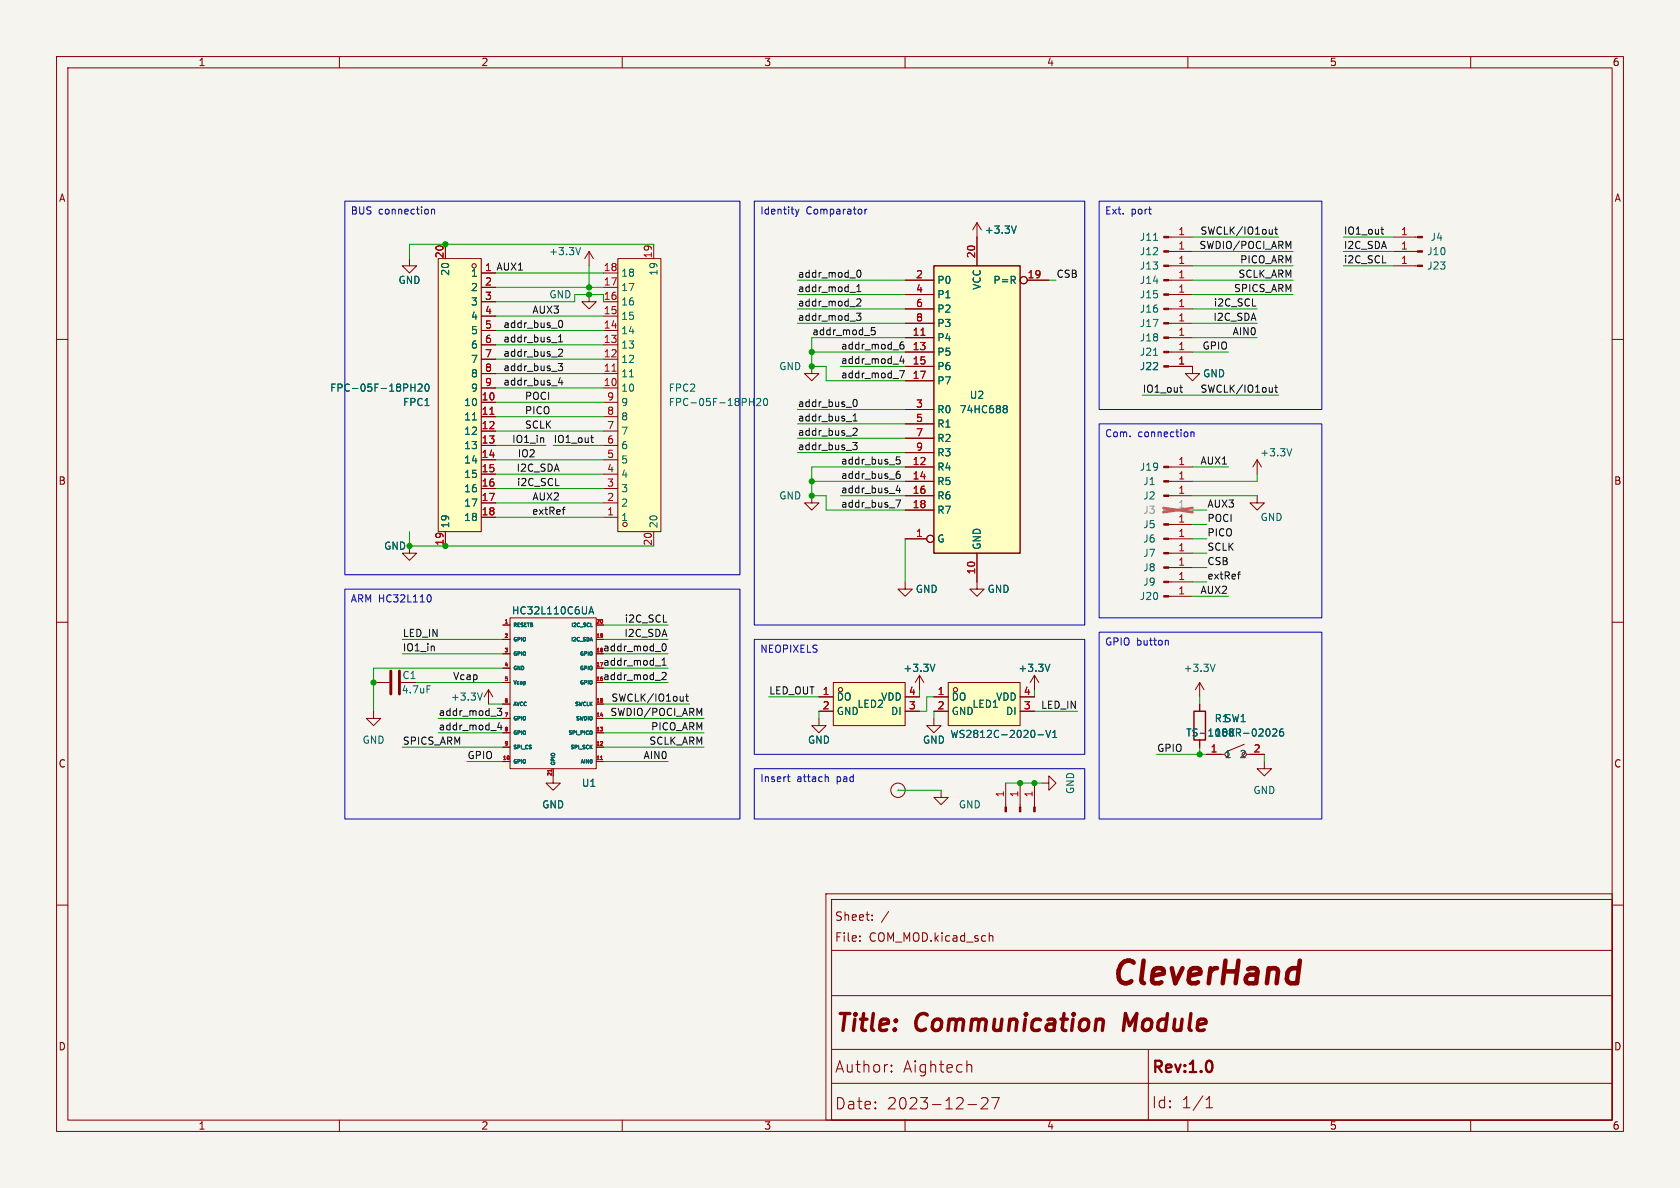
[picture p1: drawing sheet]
<svg xmlns="http://www.w3.org/2000/svg" width="297mm" height="210mm" viewBox="0 0 297 210" stroke-linecap="round" stroke-linejoin="round" font-family="sans-serif">
<path d="M0 0h297v210h-297z" fill="#f5f4ef" stroke="#f5f4ef" stroke-width=".18"/>
<g fill="none" stroke="#840000" stroke-width=".18">
<path d="M10 10h277v190h-277zM12 12h273v186h-273zM60 10v2M110 10v2M160 10v2M210 10v2M260 10v2M10 60h2M285 60h2M10 110h2M285 110h2M177.8 138.4v4.2"/>
<path d="M10 160h2M146 158h139v40h-139zM147 159h138v39h-138zM285 160h2M147 176h138M147 168h138M152 166.3v.1M152 165.5v.1M154.2 162.6v.1M154.2 161.8v.1M157.1 161.1l-1.3 1.9M175 165.5h.5v.9"/>
<path d="M60 198v2M110 198v2M147 191.5h138M147 185.5h138M157.6 189.3l.1 .1-.1 .1M157.6 189.3l-.1 .1 .1 .1M157.6 188.3v.2M157.6 189.3v.2M157.6 188.3l.1 .1-.1 .1M157.6 188.3l-.1 .1 .1 .1M160 198v2M171 188.3l.2-.1 .5 .1 .1 1.2"/>
<path d="M171.1 195.3h1.6M173.5 194.2l.3-.2 .7 .1a.54 .54 0 0 1 .1 .8l-1.2 1.1h1.3M175.3 194h1.4l-.9 2M203 185.5v12.5M210 198v2M213.2 195.8h1.2M213.2 194.4l.6-.6v2M260 198v2"/>
</g>
<path d="M214.2 187.9l.1 .4-.1 .8" fill="none" stroke="#840000" stroke-width=".4"/>
<path d="M199 179.2l-.4 3" fill="none" stroke="#840000" stroke-width=".6"/>
<path d="M229.3 171.1l.3 .2M229.8 169.8l-.5 4" fill="none" stroke="#840000" stroke-width=".8"/>
<path d="M177.7 142.6h.2v.9h-.2z" fill="#840000" stroke="#840000" stroke-width=".18"/>
<path d="M147.3 120.7h12.7v7.6h-12.7z" fill="#ffffc2"/>
<g fill="none" stroke="#840000" stroke-width=".18">
<path d="M72.4 45.7v1.3h1.3l-1.3 1.3-1.3-1.3h1.3M104.1 52.1v1.2h1.3l-1.3 1.3-1.2-1.3h1.2M104.1 44.5l-.7 1.2M104.1 44.5v2.5M104.1 44.5l.8 1.2M246.4 41.9h4.2M246.4 44.5h4.2M246.4 47h4.2M72.4 96.5v1.3h1.3l-1.3 1.3-1.3-1.3h1.3M88.9 110.5h1.3M88.9 118.1h1.3M88.9 115.6h1.3"/>
<path d="M88.9 113h1.3M90.2 109.2h15.2v26.7h-15.2zM105.4 110.5h1.3M105.4 118.1h1.3M105.4 115.6h1.3M105.4 113h1.3M162.6 119.4l-.8 1.3M162.6 119.4v2.5M162.6 119.4l.7 1.3M182.9 119.4v2.5M182.9 119.4l-.8 1.3M182.9 119.4l.7 1.3"/>
<path d="M66 125.7v1.3h1.3l-1.3 1.3-1.2-1.3h1.2M66 120.7h2.8M70.9 120.7h2.8M86.4 121.9l-.8 1.3M86.4 121.9v2.6M86.4 121.9l.7 1.3M88.9 134.6h1.3M88.9 132.1h1.3M88.9 129.5h1.3M88.9 127h1.3M88.9 124.5h1.3M88.9 120.7h1.3"/>
<path d="M97.8 135.9v2.5h1.3l-1.3 1.3-1.3-1.3h1.3M105.4 134.6h1.3M105.4 132.1h1.3M105.4 129.5h1.3M105.4 127h1.3M105.4 124.5h1.3M105.4 120.7h1.3M144.8 127v1.3h1.2l-1.2 1.2-1.3-1.2h1.3M144.8 123.2h2.5M144.8 125.7h2.5M147.3 120.7h12.7v7.6h-12.7zM158.7 139.7h.1"/>
<path d="M160 123.2h2.6M160 125.7h2.6M165.1 127v1.3h1.3l-1.3 1.2-1.3-1.2h1.3M166.4 139.7v1.3h1.2l-1.2 1.2-1.3-1.2h1.3M180.3 138.4v4.2M182.9 138.4v4.2M212.1 124.5v1.2M212.1 130.8v1.3M213.4 133.4h3M220 131.6l-3.1 1.2M220.5 133.4h3M223.5 134.6v1.3h1.3l-1.3 1.3-1.3-1.3h1.3"/>
<circle cx="148.6" cy="121.9" r=".38"/>
<circle cx="158.7" cy="139.7" r="1.27"/>
</g>
<path d="M102.6 43.8l-.4 1.2M104.1 108.5l.4-1.2 .5 1.2M104.2 108.2h.6M104.4 110.8h.3M165.3 117.4l-.4 1.3M185.6 117.4l-.4 1.3M75.5 121.2h.6M85.3 122.5l-.5 1.3M104.7 129.3v.4M224 128.9l.1-.1a.68 .68 0 0 1 .4 .7 .68 .68 0 0 1-.4 .6 .84 .84 0 0 1-.1-1.2zM225 129l.5-.2 .2 .4-.8 .9h.8M226.8 128.8l-.3 .1a.86 .86 0 0 0 0 1.2l.4-.1v-.4l-.2-.3-.4 .1-.1 .2" fill="none" stroke="#006464" stroke-width=".18"/>
<path d="M211.1 125.7h2v5.1h-2z" fill="none" stroke="#840000" stroke-width=".25"/>
<path d="M89.4 110.2h.3M97.5 136v.4M106.1 131.7h.4M106.2 134.3h.3M106.2 126.4h.4M106.5 131.2v.2" fill="none" stroke="#a90000" stroke-width=".18"/>
<g fill="#840000" stroke="#840000" stroke-width=".18">
<path d="M182.8 142.6h.2v.9h-.2z"/>
<path d="M180.2 142.6h.3v.9h-.3z"/>
<path d="M250.6 41.8h.9v.2h-.9z"/>
<path d="M250.6 44.3h.9v.3h-.9z"/>
<path d="M250.6 46.9h.9v.2h-.9z"/>
</g>
<path d="M69.1 118.6v4.1M70.6 118.6v4.1" fill="none" stroke="#840000" stroke-width=".51"/>
<path d="M77.5 45.7h7.6v48.3h-7.6z" fill="#ffffc2"/>
<g fill="none" stroke="#840000" stroke-width=".18">
<path d="M77.5 45.7h7.6v48.3h-7.6zM78.7 43.2v2.5M85.1 48.3h2.5M85.1 50.8h2.5M85.1 53.3h2.5M85.1 55.9h2.5M85.1 58.4h2.5M85.1 71.1h2.5M85.1 73.7h2.5M85.1 76.2h2.5M85.1 78.7h2.5M85.1 61h2.5"/>
<path d="M85.1 63.5h2.5M85.1 66h2.5M85.1 68.6h2.5M78.7 94v2.5M85.1 81.3h2.5M85.1 83.8h2.5M85.1 86.4h2.5M85.1 88.9h2.5M85.1 91.4h2.5M184.1 138.4h1.3v-1.2l1.3 1.2-1.3 1.3v-1.3"/>
<circle cx="83.8" cy="47" r=".38"/>
</g>
<path d="M72.6 68.5h.8M73.4 67.9v1.3M73.9 68l.5-.1 .2 .4-.7 .9h.7M75.3 68l.1-.1a.68 .68 0 0 1 .5 .6 .68 .68 0 0 1-.5 .7 .84 .84 0 0 1-.1-1.2zM83.5 74.2h.7" fill="none" stroke="#006464" stroke-width=".18"/>
<path d="M86.6 73.2h.7" fill="none" stroke="#a90000" stroke-width=".18"/>
<path d="M167.6 120.7h12.7v7.6h-12.7z" fill="#ffffc2"/>
<g fill="none" stroke="#840000" stroke-width=".18">
<path d="M172.7 39.4l-.7 1.2M172.7 39.4v2.5M172.7 39.4l.8 1.2M160 102.9v1.2h1.3l-1.3 1.3-1.3-1.3h1.3M165.1 123.2h2.5M165.1 125.7h2.5M167.6 120.7h12.7v7.6h-12.7zM180.3 123.2h2.6M180.3 125.7h2.6"/>
<circle cx="168.9" cy="121.9" r=".38"/>
</g>
<path d="M179.7 39.9l-.5 1.3M183.5 129.9h1M184.9 129.1l.4 1.3 .4-1.3M186.1 130.4h.7M186.1 129.5l.4-.4v1.3" fill="none" stroke="#006464" stroke-width=".18"/>
<path d="M165.1 47h15.2v50.8h-15.2z" fill="#ffffc2"/>
<path d="M165.1 47h15.2v50.8h-15.2z" fill="none" stroke="#840000" stroke-width=".25"/>
<g fill="none" stroke="#840000" stroke-width=".18">
<path d="M160 59.7h5.1M160 49.5h5.1M160 52.1h5.1M160 54.6h5.1M160 57.2h5.1M172.7 41.9v5.1M181.6 49.5h3.8M143.5 64.8v1.2h1.3l-1.3 1.3-1.3-1.3h1.3M160 62.2h5.1M160 64.8h5.1M160 67.3h5.1M160 72.4h5.1"/>
<path d="M160 74.9h5.1M160 77.5h5.1M160 95.3h3.8M160 82.6h5.1M160 85.1h5.1M160 87.6h5.1M160 90.2h5.1M160 80h5.1M172.7 97.8v6.3h1.3l-1.3 1.3-1.3-1.3h1.3"/>
<circle cx="181" cy="49.5" r=".63"/>
<circle cx="164.5" cy="95.2" r=".63"/>
</g>
<path d="M162.8 59.3h.7" fill="none" stroke="#a90000" stroke-width=".18"/>
<path d="M177.5 72.2h.1M177.5 71.8l.3-.1 .2 .1 .1 .2-.3 .2M177.6 72.2h.2M177.6 72.2l-.1 .1M177.8 72.2l.3 .3-.1 .3-.2 .2-.3-.1" fill="none" stroke="#006464" stroke-width=".18"/>
<path d="M109.2 45.7h7.6v48.3h-7.6z" fill="#ffffc2"/>
<g fill="none" stroke="#840000" stroke-width=".18">
<path d="M78.7 43.2v2.5M85.1 58.4h2.5M85.1 55.9h2.5M85.1 53.3h2.5M85.1 50.8h2.5M85.1 48.3h2.5M106.7 58.4h2.5M106.7 55.9h2.5M106.7 53.3h2.5M106.7 50.8h2.5M106.7 48.3h2.5M109.2 45.7h7.6v48.3h-7.6z"/>
<path d="M115.6 43.2v2.5M160 54.6h5.1M160 57.2h5.1M160 52.1h5.1M160 59.7h5.1M160 49.5h5.1M172.7 41.9v5.1M181.6 49.5h3.8M206.6 44.5h4.2M206.6 54.6h4.2M206.6 57.2h4.2M206.6 52.1h4.2"/>
<path d="M206.6 59.7h4.2M206.6 47h4.2M206.6 41.9h4.2M206.6 49.5h4.2M85.1 68.6h2.5M85.1 66h2.5M85.1 63.5h2.5M85.1 61h2.5M85.1 78.7h2.5M85.1 76.2h2.5M85.1 73.7h2.5M85.1 71.1h2.5"/>
<path d="M106.7 68.6h2.5M106.7 66h2.5M106.7 63.5h2.5M106.7 61h2.5M106.7 78.7h2.5M106.7 76.2h2.5M106.7 73.7h2.5M106.7 71.1h2.5M160 64.8h5.1M160 62.2h5.1M160 67.3h5.1M160 72.4h5.1"/>
<path d="M160 74.9h5.1M160 77.5h5.1M206.6 64.8h4.2v1.2h1.3l-1.3 1.3-1.3-1.3h1.3M206.6 62.2h4.2M78.7 94v2.5M85.1 91.4h2.5M85.1 88.9h2.5M85.1 86.4h2.5M85.1 83.8h2.5M85.1 81.3h2.5M106.7 91.4h2.5M106.7 88.9h2.5"/>
<path d="M106.7 86.4h2.5M106.7 83.8h2.5M106.7 81.3h2.5M115.6 94v2.5M143.5 87.6v1.3h1.3l-1.3 1.3-1.3-1.3h1.3M160 95.3h3.8M160 82.6h5.1M160 85.1h5.1M160 87.6h5.1M160 90.2h5.1M160 80h5.1M172.7 97.8v5.1"/>
<path d="M206.6 95.3h4.2M206.6 92.7h4.2M206.6 97.8h4.2M206.6 82.6h4.2M206.6 85.1h4.2M206.6 87.6h4.2M222.2 87.6v1.3h-1.2l1.2 1.3 1.3-1.3h-1.3M222.2 81.3l.8 1.3M222.2 81.3v2.5M222.2 81.3l-.7 1.3M88.9 110.5h1.3M88.9 118.1h1.3"/>
<path d="M88.9 115.6h1.3M88.9 113h1.3M105.4 110.5h1.3M105.4 118.1h1.3M105.4 115.6h1.3M105.4 113h1.3M206.6 102.9h4.2M206.6 100.3h4.2M206.6 105.4h4.2M88.9 134.6h1.3M88.9 132.1h1.3M88.9 129.5h1.3"/>
<path d="M88.9 127h1.3M88.9 124.5h1.3M88.9 120.7h1.3M97.8 135.9v1.3M105.4 134.6h1.3M105.4 132.1h1.3M105.4 129.5h1.3M105.4 127h1.3M105.4 124.5h1.3M105.4 120.7h1.3M144.8 123.2h2.5M144.8 125.7h2.5"/>
<path d="M160 123.2h2.6M160 125.7h2.6M165.1 123.2h2.5M165.1 125.7h2.5M180.3 123.2h2.6M180.3 125.7h2.6M212.1 120.7l-.8 1.2M212.1 120.7v2.5M212.1 124.5v1.2M212.1 130.8v1.3M212.1 120.7l.8 1.2M213.4 133.4h2.5"/>
<path d="M221 133.4h2.5"/>
<circle cx="181" cy="49.5" r=".63"/>
<circle cx="110.5" cy="92.7" r=".38"/>
<circle cx="164.5" cy="95.2" r=".63"/>
</g>
<g fill="none" stroke="#006464" stroke-width=".18">
<path d="M179.7 39.9l-.5 1.3M203.9 42.5h.8M72.6 68.5h.8M73.4 67.9v1.3M73.9 68l.5-.1 .2 .4-.7 .9h.7M75.3 68l.1-.1a.68 .68 0 0 1 .5 .6 .68 .68 0 0 1-.5 .7 .84 .84 0 0 1-.1-1.2zM83.5 74.2h.7M111.3 66.6h.7M132.5 71h.7M133.2 70.4v1.3M133.8 70.6l.4-.2 .3 .4-.8 .9h.8M135.2 70.5l.1-.1a.68 .68 0 0 1 .4 .7 .68 .68 0 0 1-.4 .6 .84 .84 0 0 1-.1-1.2z"/>
<path d="M177.5 71.8l.3-.1 .2 .1 .1 .2-.3 .2M177.5 72.2h.1M177.6 72.2h.2M177.6 72.2l-.1 .1M177.8 72.2l.3 .3-.1 .3-.2 .2-.3-.1M203.9 62.8h.8M228.4 79.3l-.5 1.3M104.1 108.5l.4-1.2 .5 1.2M104.2 108.2h.6M104.4 110.8h.3M165.3 117.4l-.4 1.3M185.6 117.4l-.4 1.3"/>
<path d="M214.8 117.4l-.4 1.3M104.7 129.3v.4M183.5 129.9h1M184.9 129.1l.4 1.3 .4-1.3M186.1 130.4h.7M186.1 129.5l.4-.4v1.3M224 128.9l.1-.1a.68 .68 0 0 1 .4 .7 .68 .68 0 0 1-.4 .6 .84 .84 0 0 1-.1-1.2zM225 129l.5-.2 .2 .4-.8 .9h.8M226.8 128.8l-.3 .1a.86 .86 0 0 0 0 1.2l.4-.1v-.4l-.2-.3-.4 .1-.1 .2"/>
</g>
<path d="M162.8 59.3h.7M86.6 73.2h.7M108.2 65.6h.7M89.4 110.2h.3M97.5 136v.4M106.1 131.7h.4M106.2 134.3h.3M106.2 126.4h.4M106.5 131.2v.2" fill="none" stroke="#a90000" stroke-width=".18"/>
<g fill="#840000" stroke="#840000" stroke-width=".18">
<path d="M205.7 44.3h.9v.3h-.9z"/>
<path d="M205.7 64.6h.9v.3h-.9z"/>
<path d="M205.7 54.5h.9v.2h-.9z"/>
<path d="M205.7 57h.9v.3h-.9z"/>
<path d="M205.7 51.9h.9v.3h-.9z"/>
<path d="M205.7 95.1h.9v.3h-.9z"/>
<path d="M205.7 92.6h.9v.2h-.9z"/>
<path d="M205.7 59.6h.9v.2h-.9z"/>
<path d="M205.7 102.7h.9v.3h-.9z"/>
<path d="M205.7 97.7h.9v.2h-.9z"/>
<path d="M205.7 46.9h.9v.2h-.9z"/>
<path d="M205.7 100.2h.9v.3h-.9z"/>
<path d="M205.7 41.8h.9v.2h-.9z"/>
<path d="M205.7 49.4h.9v.3h-.9z"/>
<path d="M205.7 82.4h.9v.3h-.9z"/>
<path d="M205.7 85h.9v.2h-.9z"/>
<path d="M205.7 87.5h.9v.3h-.9z"/>
<path d="M205.7 105.3h.9v.2h-.9z"/>
<path d="M205.7 62.1h.9v.3h-.9z"/>
</g>
<path d="M206.6 90.2h4.2" fill="none" stroke="#9c9b98" stroke-width=".18"/>
<path d="M205.7 90h.9v.3h-.9z" fill="#9c9b98" stroke="#9c9b98" stroke-width=".18"/>
<path d="M205.7 89.8l5.1 .8M210.8 89.8l-5.1 .8" fill="none" stroke="#e65255" stroke-width=".46"/>
<g fill="none" stroke="#0f0f0f" stroke-width=".18">
<path d="M98.7 57.1l.2-.3 .1-.2a.68 .68 0 0 1 .5 .7 .68 .68 0 0 1-.5 .6l-.1-.1-.2-.4M98.7 59.5l.4-.3v1.2M150.3 51.7h.9M151.4 55.4h.8l-.4 .5 .3 .1v.5l-.1 .1-.6-.1M151.5 52.9l.5-.1 .2 .4-.8 .9h.8M151.5 51.6h.7M151.5 50.7l.3-.4v1.3M151.6 47.9l.2-.2a.68 .68 0 0 1 .4 .7 .68 .68 0 0 1-.4 .6l-.2-.1-.1-.4zM154.7 57.9h-.6l-.1 .6 .2-.1 .4 .1 .1 .1v.5l-.2 .1-.5-.1M224.9 40.6v.8M224.9 41.3l-.1 .1M225.4 40.6h.4"/>
<path d="M225.5 40.1v1.1l.3 .2M227.8 43.6l.4-.9v1.2M244.1 40.6h.5M244.4 41.3l.2 .1M98.7 64.3h.8l-.5 .4 .4 .2v.5l-.2 .1h-.5M98.7 60.4h.8M98.7 61.8l.5-.1 .3 .4-.8 .9h.8M99 66.7l-.3 .9h.8M99.3 67.2v.9M104.4 77.4h.5M104.7 78.2h.2M150.7 78.2h.8l-.4 .5 .4 .1v.6l-.2 .1-.5-.1"/>
<path d="M150.8 74.4h.7M150.8 73.5l.4-.4v1.3M150.8 71.1l.1-.4 .2-.1a.68 .68 0 0 1 .4 .6 .68 .68 0 0 1-.4 .7l-.2-.1-.1-.4M150.8 75.8l.5-.1 .2 .4-.8 .9h.8M159 65.5h.9l-.6 1.3M159.4 62.9l-.3 .9h.8M159.7 60.4l-.4 .1a.86 .86 0 0 0 0 1.2l.5-.1v-.4l-.2-.3-.4 .1-.1 .2M159.7 63.4v.9M208.6 68.5h.4M208.8 69.3h.2M224.9 68.5v.8M224.9 69.2l-.1 .1"/>
<path d="M225.4 68.5h.4M225.5 68.1v1.1l.3 .1M99.4 90.1h.5M99.9 89.7h-.3M158.4 88.4h.8l-.5 1.3M158.4 84l.3-.2h.2l.3 .2v.3l-.3 .3h-.2l-.3-.3M158.7 85.8l-.3 .9h.8M159 86.3v.8M159 83.3l-.3 .1-.3 .5M159.1 80.8h-.6l-.1 .6 .2-.1h.4l.2 .2-.1 .4-.2 .1-.5-.1M115.8 117.7h1M117 119l.5-.1 .3 .3-.8 .9h.8"/>
<path d="M117 117.6h.8M117 116.7l.4-.4v1.3M117.2 113.8h.1a.68 .68 0 0 1 .5 .6 .68 .68 0 0 1-.5 .7 .84 .84 0 0 1-.1-1.3zM218.8 101.5h.5M219.3 101.1h-.3M87.9 125.2h.8l-.4 .5 .3 .1v.6l-.1 .1-.6-.1M88.3 127.7l-.3 .9h.8M88.6 128.2v.8M120.8 123.1v.8M120.8 123.8l-.2 .1M121.2 123.1h.5M121.4 122.7v1.1l.3 .1"/>
<path d="M123.6 126.1l.5-.9v1.3"/>
</g>
<g fill="none" stroke="#0000c2" stroke-width=".18">
<path d="M61 35.6h69.8v66h-69.8zM76.3 37.1l.2-.1h.3v.8M76.3 37v.8M133.3 35.6h58.5v74.9h-58.5zM140.6 37l.3 .8M140.9 37.8l-.3 .5M141.2 37l-.3 .8M152.9 37v.8M153.3 37l-.4 .2M194.3 35.6h39.4v36.8h-39.4zM194.3 74.9h39.4v34.3h-39.4zM210.5 76.4v.8"/>
<path d="M210.5 76.5l.2-.1h.3l.1 .8M61 104.1h69.8v40.7h-69.8zM75.8 105.1a.68 .68 0 0 1 .4 .7 .68 .68 0 0 1-.4 .6M133.3 113h58.5v20.4h-58.5zM194.3 111.8h39.4v33h-39.4zM206.2 113.2l.4 .2v.6M133.3 135.9h58.5v8.9h-58.5zM139.2 137.3h.5M139.4 136.9v1.1l.3 .2M146.1 137.3l.3 .2v.7"/>
</g>
<g fill="none" stroke="#009600" stroke-width=".18">
<path d="M87.6 48.3h19.1M87.6 50.8h19.1M87.6 55.9h19.1M87.6 58.4h19.1M104.1 47v3.8M106.7 52.1h-5.1v1.2h-14M115.6 43.2h-43.2v2.5M141 49.5h19M141 54.6h19M141 57.2h19M141 52.1h19M160 59.7h-16.5v5.1h2.5v2.5h14"/>
<path d="M185.4 49.5h1.3M210.8 49.5h17.8M210.8 54.6h11.4M210.8 57.2h11.4M210.8 59.7h11.4M210.8 52.1h17.8M210.8 41.9h15.3M210.8 44.5h17.8M210.8 47h17.8M237.5 41.9h8.9M237.5 44.5h8.9M237.5 47h8.9"/>
<path d="M87.6 68.6h19.1M87.6 66h19.1M87.6 78.7h8.9M87.6 61h19.1M87.6 63.5h19.1M87.6 76.2h19.1M87.6 73.7h19.1M87.6 71.1h19.1M97.8 78.7h8.9M141 74.9h19M141 72.4h19M141 77.5h19"/>
<path d="M143.5 62.2h16.5M148.6 64.8h11.4M201.9 69.9h24.2M210.8 62.2h6.4M72.4 94v2.5h43.2M87.6 91.4h19.1M87.6 83.8h19.1M87.6 88.9h19.1M87.6 81.3h19.1M87.6 86.4h19.1M141 80h19M143.5 85.1h16.5"/>
<path d="M148.6 87.6h11.4M160 82.6h-16.5v5h2.5v2.6h14M160 95.3v7.6M210.8 95.3h2.6M210.8 92.7h2.6M210.8 90.2h2.6M210.8 82.6h6.4M210.8 87.6h11.4M210.8 97.8h2.6M222.2 83.8v1.3h-11.4M71.1 115.6h17.8M71.1 113h17.8"/>
<path d="M88.9 118.1h-22.9v7.6M106.7 115.6h11.4M106.7 118.1h11.4M106.7 110.5h11.4M106.7 113h11.4M210.8 102.9h2.6M210.8 105.4h6.4M210.8 100.3h2.6M71.1 132.1h17.8M73.7 120.7h15.2M77.5 127h11.4M77.5 129.5h11.4"/>
<path d="M82.5 134.6h6.4M86.4 124.5h2.5M106.7 134.6h11.4M106.7 124.5h15.2M106.7 127h17.8M106.7 132.1h17.8M106.7 120.7h11.4M106.7 129.5h17.8M135.9 123.2h8.9M144.8 125.7v1.3M158.7 139.7h7.7M162.6 121.9v1.3"/>
<path d="M165.1 123.2h-1.3v2.5h-1.2M165.1 125.7v1.3M177.8 138.4h6.3M182.9 121.9v1.3M182.9 125.7h7.6M204.5 133.4h8.9M212.1 123.2v1.3M212.1 132.1v1.3M223.5 133.4v1.2"/>
</g>
<g fill="#009600" stroke="#009600" stroke-width=".18">
<circle cx="143.5" cy="62.2" r=".46"/>
<circle cx="78.7" cy="43.2" r=".46"/>
<circle cx="104.1" cy="52.1" r=".46"/>
<circle cx="104.1" cy="50.8" r=".46"/>
<circle cx="66" cy="120.7" r=".46"/>
<circle cx="78.7" cy="96.5" r=".46"/>
<circle cx="72.4" cy="96.5" r=".46"/>
<circle cx="182.9" cy="138.4" r=".46"/>
<circle cx="180.3" cy="138.4" r=".46"/>
<circle cx="212.1" cy="133.4" r=".46"/>
<circle cx="143.5" cy="85.1" r=".46"/>
<circle cx="143.5" cy="87.6" r=".46"/>
<circle cx="143.5" cy="64.8" r=".46"/>
</g>
<text font-size="5.6" fill="#840000" x="196" y="175.2">CleverHand</text>
<g font-size="4.2" fill="#840000">
<text x="147.5" y="183.2">Title:</text>
<text x="162" y="183.2">Communication</text>
<text x="199.9" y="183.2">Module</text>
</g>
<g font-size="2.8" fill="#840000">
<text x="147.5" y="189.8">Author:</text>
<text x="159.6" y="189.8">Aightech</text>
<text x="203.5" y="190.2">Rev:1.0</text>
<text x="147.5" y="196.3">Date:</text>
<text x="156.7" y="196.3">2023-12-27</text>
<text x="203.5" y="196.1">Id:</text>
<text x="208.8" y="196.1">1/1</text>
</g>
<g font-size="2.1" fill="#840000">
<text x="147.5" y="166.7">File:</text>
<text x="147.5" y="163">Sheet:</text>
<text x="153.6" y="166.7">COM_MOD.kicad_sch</text>
</g>
<g font-size="1.8" fill="#840000">
<text x="35" y="11.9">1</text>
<text x="85" y="11.9">2</text>
<text x="135" y="11.9">3</text>
<text x="185" y="11.9">4</text>
<text x="235" y="11.9">5</text>
<text x="285" y="11.9">6</text>
<text x="10.3" y="35.9">A</text>
<text x="285.3" y="35.9">A</text>
<text x="10.3" y="85.9">B</text>
<text x="285.3" y="85.9">B</text>
<text x="10.3" y="135.9">C</text>
<text x="285.3" y="135.9">C</text>
<text x="10.3" y="185.9">D</text>
<text x="285.3" y="185.9">D</text>
<text x="35" y="199.9">1</text>
<text x="85" y="199.9">2</text>
<text x="135" y="199.9">3</text>
<text x="185" y="199.9">4</text>
<text x="235" y="199.9">5</text>
<text x="285" y="199.9">6</text>
</g>
<g font-size="1.8" fill="#0000c2">
<text x="61.9" y="38.2">BUS</text>
<text x="66.9" y="38.2">connection</text>
<text x="134.3" y="38.2">Identity</text>
<text x="142.5" y="38.2">Comparator</text>
<text x="195.3" y="38.2">Ext.</text>
<text x="199.9" y="38.2">port</text>
<text x="195.3" y="77.6">Com.</text>
<text x="201.2" y="77.6">connection</text>
<text x="61.9" y="106.8">ARM HC32L110</text>
<text x="134.3" y="115.7">NEOPIXELS</text>
<text x="195.3" y="114.4">GPIO button</text>
<text x="134.3" y="138.6">Insert</text>
<text x="140.9" y="138.6">attach</text>
<text x="148" y="138.6">pad</text>
</g>
<g font-size="1.8" fill="#006464">
<text x="174" y="41.5">+3.3V</text>
<text x="97" y="45.3">+3.3V</text>
<text x="201.4" y="45.3">J12</text>
<text x="201.4" y="47.9">J13</text>
<text x="201.4" y="42.8">J11</text>
<text x="252.2" y="45.3">J10</text>
<text x="252.2" y="47.9">J23</text>
<text x="252.8" y="42.8">J4</text>
<text x="70.4" y="50.4">GND</text>
<text x="79.6" y="48.9" transform="rotate(-90 79.6 48.9)">20</text>
<text x="83.2" y="49.1">1</text>
<text x="83.2" y="51.7">2</text>
<text x="97" y="52.9">GND</text>
<text x="109.7" y="51.7">17</text>
<text x="109.7" y="49.1">18</text>
<text x="116.4" y="48.9" transform="rotate(-90 116.4 48.9)">19</text>
<text x="165.6" y="50.4">P0</text>
<text x="165.6" y="52.9">P1</text>
<text x="173.6" y="51.3" transform="rotate(-90 173.6 51.3)">VCC</text>
<text x="175.5" y="50.4">P=R</text>
<text x="201.4" y="52.9">J15</text>
<text x="201.4" y="50.4">J14</text>
<text x="83.2" y="54.2">3</text>
<text x="83.2" y="56.7">4</text>
<text x="83.2" y="59.3">5</text>
<text x="109.7" y="59.3">14</text>
<text x="109.7" y="56.7">15</text>
<text x="109.7" y="54.2">16</text>
<text x="165.6" y="55.5">P2</text>
<text x="165.6" y="58">P3</text>
<text x="201.4" y="55.5">J16</text>
<text x="201.4" y="58">J17</text>
<text x="83.2" y="61.8">6</text>
<text x="83.2" y="64.4">7</text>
<text x="109.7" y="64.4">12</text>
<text x="109.7" y="61.8">13</text>
<text x="137.7" y="65.6">GND</text>
<text x="165.6" y="60.6">P4</text>
<text x="165.6" y="63.1">P5</text>
<text x="165.6" y="65.6">P6</text>
<text x="201.4" y="65.6">J22</text>
<text x="201.4" y="60.6">J18</text>
<text x="201.4" y="63.1">J21</text>
<text x="58.3" y="69.4">FPC-05F-18PH20</text>
<text x="71.1" y="72">FPC1</text>
<text x="82" y="72">10</text>
<text x="83.2" y="66.9">8</text>
<text x="83.2" y="69.4">9</text>
<text x="109.7" y="69.4">10</text>
<text x="109.7" y="66.9">11</text>
<text x="109.7" y="72">9</text>
<text x="118.1" y="69.4">FPC2</text>
<text x="118.1" y="72">FPC-05F-18PH20</text>
<text x="165.6" y="68.2">P7</text>
<text x="171.3" y="70.7">U2</text>
<text x="212.6" y="66.9">GND</text>
<text x="82" y="74.5">11</text>
<text x="82" y="77.1">12</text>
<text x="109.7" y="77.1">7</text>
<text x="109.7" y="74.5">8</text>
<text x="165.6" y="73.3">R0</text>
<text x="165.6" y="75.8">R1</text>
<text x="169.6" y="73.3">74HC688</text>
<text x="82" y="79.6">13</text>
<text x="82" y="82.1">14</text>
<text x="109.7" y="82.1">5</text>
<text x="109.7" y="79.6">6</text>
<text x="165.6" y="83.4">R4</text>
<text x="165.6" y="78.3">R2</text>
<text x="165.6" y="80.9">R3</text>
<text x="201.4" y="83.4">J19</text>
<text x="222.7" y="80.9">+3.3V</text>
<text x="82" y="84.7">15</text>
<text x="82" y="87.2">16</text>
<text x="82" y="89.8">17</text>
<text x="109.7" y="89.8">2</text>
<text x="109.7" y="87.2">3</text>
<text x="109.7" y="84.7">4</text>
<text x="137.7" y="88.5">GND</text>
<text x="165.6" y="86">R5</text>
<text x="165.6" y="88.5">R6</text>
<text x="202" y="86">J1</text>
<text x="202" y="88.5">J2</text>
<text x="79.6" y="93.5" transform="rotate(-90 79.6 93.5)">19</text>
<text x="82" y="92.3">18</text>
<text x="109.7" y="92.3">1</text>
<text x="116.4" y="93.5" transform="rotate(-90 116.4 93.5)">20</text>
<text x="165.6" y="91">R7</text>
<text x="202" y="93.6">J5</text>
<text x="222.8" y="92.3">GND</text>
<text x="67.8" y="97.4">GND</text>
<text x="165.6" y="96.1">G</text>
<text x="173.6" y="97.3" transform="rotate(-90 173.6 97.3)">GND</text>
<text x="202" y="96.1">J6</text>
<text x="202" y="98.7">J7</text>
<text x="202" y="101.2">J8</text>
<text x="161.8" y="105">GND</text>
<text x="174.5" y="105">GND</text>
<text x="201.4" y="106.3">J20</text>
<text x="202" y="103.7">J9</text>
<text x="90.4" y="108.8">HC32L110C6UA</text>
<text x="159.6" y="119">+3.3V</text>
<text x="179.9" y="119">+3.3V</text>
<text x="209.1" y="119">+3.3V</text>
<text x="70.9" y="122.8">4.7uF</text>
<text x="71" y="120.2">C1</text>
<text x="79.6" y="124.1">+3.3V</text>
<text x="147.8" y="124.1">DO</text>
<text x="151.5" y="125.3">LED2</text>
<text x="155.7" y="124.1">VDD</text>
<text x="168.1" y="124.1">DO</text>
<text x="171.8" y="125.3">LED1</text>
<text x="176" y="124.1">VDD</text>
<text x="64" y="131.7">GND</text>
<text x="142.7" y="131.7">GND</text>
<text x="147.8" y="126.6">GND</text>
<text x="157.4" y="126.6">DI</text>
<text x="163.1" y="131.7">GND</text>
<text x="167.9" y="130.7">WS2812C-2020-V1</text>
<text x="168.1" y="126.6">GND</text>
<text x="177.8" y="126.6">DI</text>
<text x="209.6" y="130.4">TS-1088R-02026</text>
<text x="214.6" y="127.9">R1SW1</text>
<text x="214.6" y="130.4">10K</text>
<text x="216.4" y="134.2">1</text>
<text x="219.1" y="134.2">2</text>
<text x="95.8" y="143.1">GND</text>
<text x="102.8" y="139.3">U1</text>
<text x="169.4" y="143.1">GND</text>
<text x="190.1" y="140.5" transform="rotate(-90 190.1 140.5)">GND</text>
<text x="221.5" y="140.6">GND</text>
</g>
<g font-size="1.8" fill="#a90000">
<text x="208.2" y="41.7">1</text>
<text x="247.6" y="41.7">1</text>
<text x="78.5" y="45.8" transform="rotate(-90 78.5 45.8)">20</text>
<text x="115.3" y="45.8" transform="rotate(-90 115.3 45.8)">19</text>
<text x="172.5" y="45.8" transform="rotate(-90 172.5 45.8)">20</text>
<text x="208.2" y="44.2">1</text>
<text x="208.2" y="46.7">1</text>
<text x="247.6" y="44.2">1</text>
<text x="247.6" y="46.7">1</text>
<text x="85.7" y="50.5">2</text>
<text x="85.7" y="53.1">3</text>
<text x="85.7" y="48">1</text>
<text x="106.6" y="50.5">17</text>
<text x="106.6" y="48">18</text>
<text x="161.9" y="49.3">2</text>
<text x="161.9" y="51.8">4</text>
<text x="181.6" y="49.3">19</text>
<text x="208.2" y="51.8">1</text>
<text x="208.2" y="49.3">1</text>
<text x="85.7" y="55.6">4</text>
<text x="85.7" y="58.2">5</text>
<text x="106.6" y="58.2">14</text>
<text x="106.6" y="55.6">15</text>
<text x="161.2" y="59.4">11</text>
<text x="161.9" y="54.4">6</text>
<text x="161.9" y="56.9">8</text>
<text x="208.2" y="54.4">1</text>
<text x="208.2" y="56.9">1</text>
<text x="208.2" y="59.4">1</text>
<text x="85.7" y="60.7">6</text>
<text x="85.7" y="63.2">7</text>
<text x="85.7" y="65.8">8</text>
<text x="106.6" y="65.8">11</text>
<text x="106.6" y="63.2">12</text>
<text x="106.6" y="60.7">13</text>
<text x="161.2" y="62">13</text>
<text x="161.2" y="64.5">15</text>
<text x="208.2" y="64.5">1</text>
<text x="208.2" y="62">1</text>
<text x="85" y="70.9">10</text>
<text x="85.7" y="68.3">9</text>
<text x="106.6" y="68.3">10</text>
<text x="107.2" y="70.9">9</text>
<text x="161.2" y="67.1">17</text>
<text x="85" y="73.4">11</text>
<text x="85" y="75.9">12</text>
<text x="107.2" y="75.9">7</text>
<text x="107.2" y="73.4">8</text>
<text x="161.9" y="72.1">3</text>
<text x="161.9" y="74.7">5</text>
<text x="161.9" y="77.2">7</text>
<text x="85" y="78.5">13</text>
<text x="85" y="81">14</text>
<text x="85" y="83.6">15</text>
<text x="107.2" y="83.6">4</text>
<text x="107.2" y="81">5</text>
<text x="107.2" y="78.5">6</text>
<text x="161.2" y="82.3">12</text>
<text x="161.9" y="79.8">9</text>
<text x="208.2" y="82.3">1</text>
<text x="85" y="86.1">16</text>
<text x="85" y="88.6">17</text>
<text x="107.2" y="88.6">2</text>
<text x="107.2" y="86.1">3</text>
<text x="161.2" y="84.8">14</text>
<text x="161.2" y="87.4">16</text>
<text x="161.2" y="89.9">18</text>
<text x="208.2" y="84.8">1</text>
<text x="208.2" y="87.4">1</text>
<text x="85" y="91.2">18</text>
<text x="107.2" y="91.2">1</text>
<text x="161.9" y="95">1</text>
<text x="208.2" y="95">1</text>
<text x="208.2" y="92.5">1</text>
<text x="78.5" y="96.6" transform="rotate(-90 78.5 96.6)">19</text>
<text x="115.3" y="96.6" transform="rotate(-90 115.3 96.6)">20</text>
<text x="172.5" y="101.6" transform="rotate(-90 172.5 101.6)">10</text>
<text x="208.2" y="97.5">1</text>
<text x="208.2" y="100.1">1</text>
<text x="208.2" y="102.6">1</text>
<text x="208.2" y="105.2">1</text>
<text x="106.5" y="117.8">addr_mod_1</text>
<text x="145.3" y="122.9">1</text>
<text x="145.3" y="125.5">2</text>
<text x="160.6" y="125.5">3</text>
<text x="160.6" y="122.9">4</text>
<text x="165.7" y="122.9">1</text>
<text x="165.7" y="125.5">2</text>
<text x="180.9" y="125.5">3</text>
<text x="180.9" y="122.9">4</text>
<text x="213.9" y="133.1">1</text>
<text x="221.5" y="133.1">2</text>
<text x="177.5" y="141" transform="rotate(-90 177.5 141)">1</text>
<text x="180.1" y="141" transform="rotate(-90 180.1 141)">1</text>
<text x="182.6" y="141" transform="rotate(-90 182.6 141)">1</text>
</g>
<g font-size="1.8" fill="#0f0f0f">
<text x="212.1" y="41.6">SWCLK/IO1out</text>
<text x="237.5" y="41.6">IO1_out</text>
<text x="211.9" y="44.1">SWDIO/POCI_ARM</text>
<text x="219.1" y="46.6">PICO_ARM</text>
<text x="237.5" y="46.6">i2C_SCL</text>
<text x="237.5" y="44.1">I2C_SDA</text>
<text x="85.7" y="48">1 AUX1</text>
<text x="141" y="51.7">addr_mod_1</text>
<text x="141" y="49.2">addr_mod_0</text>
<text x="186.7" y="49.2">CSB</text>
<text x="218.1" y="51.7">SPICS_ARM</text>
<text x="218.8" y="49.2">SCLK_ARM</text>
<text x="88.9" y="58.1">addr_bus_0</text>
<text x="94" y="55.5">AUX3</text>
<text x="141" y="56.8">addr_mod_3</text>
<text x="141" y="54.3">addr_mod_2</text>
<text x="143.5" y="59.3">addr_mod_5</text>
<text x="214.4" y="56.8">I2C_SDA</text>
<text x="214.5" y="54.3">i2C_SCL</text>
<text x="217.8" y="59.3">AIN0</text>
<text x="88.9" y="65.7">addr_bus_3</text>
<text x="88.9" y="60.6">addr_bus_1</text>
<text x="88.9" y="63.2">addr_bus_2</text>
<text x="148.6" y="61.9">addr_mod_6</text>
<text x="148.6" y="64.4">addr_mod_4</text>
<text x="212.5" y="61.9">GPIO</text>
<text x="88.9" y="68.2">addr_bus_4</text>
<text x="92.7" y="70.8">POCI</text>
<text x="148.6" y="67">addr_mod_7</text>
<text x="201.9" y="69.5">IO1_out</text>
<text x="212.1" y="69.5">SWCLK/IO1out</text>
<text x="92.7" y="73.3">PICO</text>
<text x="92.7" y="75.9">SCLK</text>
<text x="141" y="74.6">addr_bus_1</text>
<text x="141" y="77.1">addr_bus_2</text>
<text x="141" y="72">addr_bus_0</text>
<text x="90.5" y="78.4">IO1_in</text>
<text x="91.2" y="83.5">I2C_SDA</text>
<text x="91.4" y="80.9">IO2</text>
<text x="97.8" y="78.4">IO1_out</text>
<text x="141" y="79.7">addr_bus_3</text>
<text x="148.6" y="82.2">addr_bus_5</text>
<text x="212.1" y="82.2">AUX1</text>
<text x="91.3" y="86">i2C_SCL</text>
<text x="94" y="88.6">AUX2</text>
<text x="148.6" y="89.8">addr_bus_7</text>
<text x="148.6" y="87.3">addr_bus_4</text>
<text x="148.6" y="84.7">addr_bus_6</text>
<text x="213.4" y="89.8">AUX3</text>
<text x="94" y="91.1">extRef</text>
<text x="213.4" y="94.9">PICO</text>
<text x="213.4" y="92.4">POCI</text>
<text x="213.4" y="97.4">SCLK</text>
<text x="213.4" y="100">CSB</text>
<text x="212.1" y="105.1">AUX2</text>
<text x="213.4" y="102.5">extRef</text>
<text x="71.1" y="112.7">LED_IN</text>
<text x="110.3" y="112.7">I2C_SDA</text>
<text x="110.3" y="110.1">i2C_SCL</text>
<text x="71.1" y="115.2">IO1_in</text>
<text x="106.5" y="115.2">addr_mod_0</text>
<text x="80" y="120.3">Vcap</text>
<text x="106.5" y="120.3">addr_mod_2</text>
<text x="108" y="124.1">SWCLK/IO1out</text>
<text x="135.9" y="122.8">LED_OUT</text>
<text x="183.9" y="125.4">LED_IN</text>
<text x="71.1" y="131.7">SPICS_ARM</text>
<text x="77.5" y="126.7">addr_mod_3</text>
<text x="77.5" y="129.2">addr_mod_4</text>
<text x="107.8" y="126.7">SWDIO/POCI_ARM</text>
<text x="114.7" y="131.7">SCLK_ARM</text>
<text x="115" y="129.2">PICO_ARM</text>
<text x="82.5" y="134.3">GPIO</text>
<text x="113.7" y="134.3">AIN0</text>
<text x="204.5" y="133">GPIO</text>
</g>
<text font-size="1.8" fill="#009600" x="106.6" y="53.1">16</text>
<text font-size="1.8" fill="#a5a4a2" x="208.2" y="89.9">1</text>
<text font-size="1.8" fill="#939391" x="202" y="91">J3</text>
<g font-size=".9" fill="#a90000">
<text x="89.1" y="110.2">1</text>
<text x="89.1" y="112.8">2</text>
<text x="105.3" y="112.8">19</text>
<text x="105.3" y="110.2">20</text>
<text x="89.1" y="115.3">3</text>
<text x="89.1" y="117.9">4</text>
<text x="105.3" y="117.9">17</text>
<text x="105.3" y="115.3">18</text>
<text x="89.1" y="120.4">5</text>
<text x="89.1" y="124.2">6</text>
<text x="105.3" y="124.2">15</text>
<text x="105.3" y="120.4">16</text>
<text x="89.1" y="126.7">7</text>
<text x="89.1" y="129.3">8</text>
<text x="89.1" y="131.8">9</text>
<text x="105.3" y="131.8">12</text>
<text x="105.3" y="129.3">13</text>
<text x="105.3" y="126.7">14</text>
<text x="88.8" y="134.4">10</text>
<text x="97.5" y="137.3" transform="rotate(-90 97.5 137.3)">21</text>
<text x="105.3" y="134.4">11</text>
</g>
<g font-size=".9" fill="#006464">
<text x="90.7" y="111">RESETB</text>
<text x="90.7" y="113.6">GPIO</text>
<text x="100.8" y="113.6">I2C_SDA</text>
<text x="100.8" y="111">I2C_SCL</text>
<text x="90.7" y="116.1">GPIO</text>
<text x="90.7" y="118.7">GND</text>
<text x="102.3" y="118.7">GPIO</text>
<text x="102.3" y="116.1">GPIO</text>
<text x="90.7" y="121.2">Vcap</text>
<text x="90.7" y="125">AVCC</text>
<text x="101.5" y="125">SWCLK</text>
<text x="102.3" y="121.2">GPIO</text>
<text x="90.7" y="127.5">GPIO</text>
<text x="90.7" y="130.1">GPIO</text>
<text x="100.3" y="130.1">SPI_PICO</text>
<text x="101.6" y="127.5">SWDIO</text>
<text x="90.7" y="135.2">GPIO</text>
<text x="90.7" y="132.6">SPI_CS</text>
<text x="98.3" y="135.4" transform="rotate(-90 98.3 135.4)">GPIO</text>
<text x="100.7" y="132.6">SPI_SCK</text>
<text x="102.5" y="135.2">AIN0</text>
</g>
</svg>
